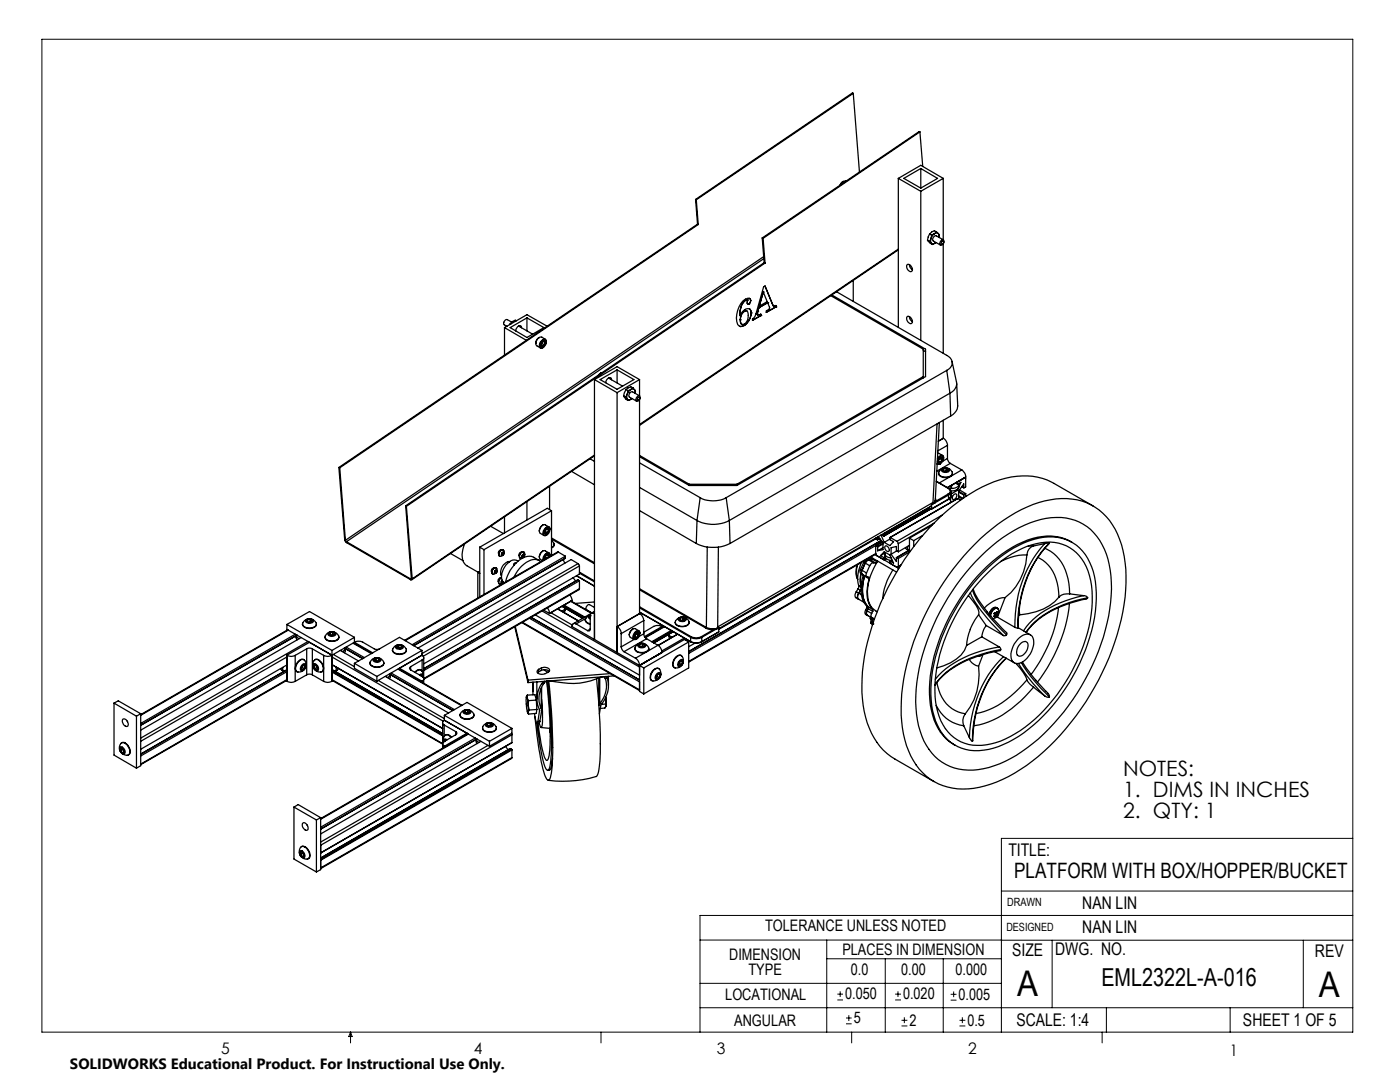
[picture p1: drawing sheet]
<svg xmlns="http://www.w3.org/2000/svg" width="279mm" height="216mm" viewBox="0 0 279 216" stroke-linecap="round" stroke-linejoin="round" font-family="sans-serif">
<g fill="none" stroke="#000" stroke-width=".2">
<path d="M8.4 7.8h261.6v198.2h-261.6zM199.8 177.8h70.2M270 167.3h-70.2v38.7M139.7 187.6h60.2M139.7 196.2h60.1M165 187.6v18.4M165 191.3h34.8M167.1 199.5h1.1M167.1 198.4h1.1M167.7 197.8v1.1M176.7 191.3v14.7M178.6 199.5h1.2"/>
<path d="M178.6 198.4h1.2M179.2 197.8v1.1M188.2 191.3v14.7M189.7 199.6h1.2M189.7 198.4h1.2M190.3 197.8v1.2M199.8 187.6h70.2M210 187.6v13.5M260.1 187.6v13.5M270 182.7h-130.3v23.3M70 206v2.1M70 206l.3 .8h-.7z"/>
<path d="M119.9 206v2.1M139.7 201.1h130.3M168.8 204.3h1.2M168.8 203.1h1.2M169.4 202.6v1.1M170 206v2.1M179.9 204.7h1.2M179.9 203.6h1.2M180.5 203v1.2M191.5 204.7h1.2M191.5 203.6h1.2M192.1 203v1.2"/>
<path d="M220 206v2.1M220.8 201.1v4.9M245.5 201.1v4.9"/>
</g>
<g fill="none" stroke="#000" stroke-width=".25">
<path d="M170.3 18.6l-31.3 21.3M170.3 18.6l1.2 15.7M170.3 18.6h-.2l-31.3 21.2M138.8 39.8l.2 .1M138.8 39.8l.4 4.9M139 39.9l.3 4.9M168.3 36.2l-.7 .7M168.8 36.2l-.7 .1-.4 .6M168.8 36.2h.1M179.3 35.6v29.7M179.3 35.6l4.5 2.6M179.3 35.6l4.5-2.6 4.4 2.6"/>
<path d="M183.6 26.3l-31.3 21.3M183.6 26.3l.5 6.9M183.6 26.3l-.2-.1-31.3 21.3M183.8 33.6v3.9M183.8 38.2v29.7M183.8 33.6l-3.4 2 3.4 1.9M183.8 33.6l3.3 2-3.3 1.9M188.2 35.6l-4.4 2.6M188.2 35.6v12.2M139.2 44.7l.1 .1M139.2 44.7l-71.6 48.6M139.3 44.8l-71.5 48.5"/>
<path d="M148.8 59.9l-.3 .3a3.3 3.3 0 0 0-.8 2.5M148.8 59.9h.1M149.1 59.9h-.3M149.1 59.9h.1M149.1 59.9l.1 .1a.38 .38 0 0 0-.1 .4 .38 .38 0 0 0 .3 .2M149.7 59.7l.1 .2M149.8 59.9l-.1 .5-.3 .2M149.8 59.9h.1M149.8 59.9l-.4 .7M149.8 59.9l-.3-.4a2.16 2.16 0 0 0-2 1.6 3.8 3.8 0 0 0-.1 3.9l.3 .2 .8-.3M152.1 47.5l.2 .1M152.1 47.5l.4 4.9"/>
<path d="M152.3 47.6l.4 4.9M152.3 58.3h.1M152.3 58.3l-.8 2.8M152.3 58.3l.8 1.9-1.6 .9M152.4 51.2l-83.5 56.6M152.4 51.6l-83.3 56.5M152.5 52.4l.2 .1M152.5 52.4l-71.5 48.5M152.7 52.5l-71.6 48.5M165.8 59l18.5 10.7v5.7M166 58.8l18.7 10.9v5.4l-37.6 21.8M166.9 58.2l22 12.7a1.57 1.57 0 0 1 1.1 1.5 1.57 1.57 0 0 1-1.1 1.5"/>
<path d="M170.3 56v4.1M179.3 49.8l-51.7 35.1M179.3 49.7l-51.7 35M181 52.8a.91 .91 0 0 1 .9 1.4 .91 .91 0 0 1-.9-1.4zM181.5 52.8l.2 .7 .4 .3M185.1 47.9l1 .9M185.1 47.9l.4 .3M185.5 46.7l-.4 1.2M185.5 48.2l.4 .3M185.5 46.7l.4 .2M185.8 47.6l-.1 .7 .2 .2M185.8 47.6l-.3 .6"/>
<path d="M185.9 48.5l.2 .3M185.9 46.9l-.1 .7M186.5 46.6l-.7 1M186.5 46.6l-.6 .3M186.7 48.5l-.4 .1-.4-.1M186.7 48.5l-.6 .3M186.8 48.4l-.1 .1M186.9 46.3l-.4-.3-.6 .3-.4 .4M186.9 46.3l-.4 .3M186.9 46.3l.4 .3M187.3 46.6l-.5-.1-.3 .1M187.3 46.6l.1 .7"/>
<path d="M187.3 46.6l.2 .3-.1 .4M187.8 48l.3-.2a.59 .59 0 0 1 .3 .7 .59 .59 0 0 1-.7 .4 .53 .53 0 0 1 .1-.9zM188 48.3l.2-.2a.34 .34 0 0 1 .1 .5 .34 .34 0 0 1-.4 .1zM188.2 48.6v21.9M188.3 47.9l-1.4-.8a.67 .67 0 0 0-.6 1l1.4 .8M100.7 65.4l4.4 2.5M100.7 65.4v5.4M101.8 65.4l3.4-2 3.3 2-3.3 1.9zM101.8 64.6l-.1 .2M101.8 64.6h.2M102.1 64.3l-.9-.5a.67 .67 0 0 0-.6 1l.6 .3M103 64l-.2-.1-1 .7"/>
<path d="M103.5 65.1l2.8 1.6M103.5 65.1l-.5 .5-.1 .4M103.5 65.1l.4-.1 .2 .4M103.5 65.1h.1M105.2 63.4v2.6M107.6 67.3l-.4 .4-.3 .8M108 68.9l.2 .2M108 68.8v.1M108.1 68.5v.1M108.1 68.5l.6 .4M108.2 68.3l-.1 .2M108.2 68a.44 .44 0 0 1 .6-.2 .44 .44 0 0 1 .2 .5l-.1 .5a.62 .62 0 0 1-.4 .6 .62 .62 0 0 1-.7-.2l.1-.7z"/>
<path d="M108.4 68.1l.4 .2M108.6 68.1a.74 .74 0 0 0-.6 .8M108.6 68.1l.2 .2M108.6 68.1l-.2 .1M108.7 68.9l-.5 .2M108.8 68.3l-.1 .6M108.8 67.7l-.7-.4a1.14 1.14 0 0 0-1 1.7l.7 .4M109 68.2a.49 .49 0 0 0-.3-.6 .49 .49 0 0 0-.6 .4 .8 .8 0 0 0-.5 .7 .8 .8 0 0 0 .5 .8l.3-.2M109.2 65.1l-4-2.3-4.5 2.6M118.6 75.7l4.6-2.5 4.4 2.5M118.6 75.7l4.6 2.7M118.6 75.7v51.9"/>
<path d="M119.8 75.7l3.4-1.9 3.3 1.9-3.3 2zM119.9 74.4l-.4 .4M120.2 74.4l-.6 .4M121.4 75.4l2.8 1.6M121.5 75.4l-.4 .3-.2 .7M121.5 75.4a.34 .34 0 0 1 .4 0 .34 .34 0 0 1 .1 .4M121.5 75.4v.1M123.2 73.8v2.6M123.2 78.4v51.8M124.5 79l.5 .7 .3 .2M124.5 79l.4 .2M124.9 79.2l.3 .4"/>
<path d="M125 77.7l-.5 1.3M125 77.7l.3 .3M125.2 78.6l-.3 .6M125.2 79.6a.49 .49 0 0 0 .7 .1M125.2 78.6l-.1 .6 .1 .4M125.2 79.6l.1 .3M125.3 78l-.1 .6M125.9 77.7l-.7 .9M125.9 77.7l-.6 .3M125.9 77.7l.4-.1 .3 .2M125.9 79.7l-.6 .2M125.9 79.7l.2-.2z"/>
<path d="M126.3 77.4a1.11 1.11 0 0 0-1.3 .3M126.3 77.4l.3 .4M126.3 77.4l-.4 .3M126.6 77.8l.2 .3-.1 .4zM127.1 79.2l.5-.2a.62 .62 0 0 1 0 .7 .62 .62 0 0 1-.6 .3l-.1-.4zM127.3 79.4l.2-.1a.3 .3 0 0 1 .1 .4 .3 .3 0 0 1-.4 .1zM127.6 75.7v3.3l-1.4-.8a.68 .68 0 0 0-.6 .3 .68 .68 0 0 0 0 .7l1.4 .8M127.6 75.7l-4.4 2.7M127.6 79.7v42.7M147.7 62.7v.3M147.7 62.7h.1M147.7 63h.1"/>
<path d="M147.7 63.8l.1 .5 .3 .4M147.7 63.8h.1M148.5 64.9l-.4 .2h-.5M148.5 64.9h.1M148.6 62.1a1.91 1.91 0 0 0-.9 1.7M148.6 62.1h.1M148.6 62.1h.5a1.74 1.74 0 0 1-1 2.6M149 62l-.4 .1M149.4 60.6h.1M149.4 60.6l-.1 .1M149.6 61.7l.3 .7M149.9 62.4a3.2 3.2 0 0 1-1.4 2.5"/>
<path d="M149.9 62.4v-.4a.95 .95 0 0 0-1.7 .2l-.5 .8M149.9 62.4h.1M151.1 62.7l.1 .2 .6-.2v.3M151.1 62.7l.1 .2M151.1 62.7h.1M151.2 62.2l-.1 .5M151.2 62.2h.1M151.4 61.4h.1M151.4 61.4l-.2 .8M151.5 61.1h.1M151.8 63h.1M153.2 60.4l.4 1.1-.1 .2-.6 .4v.2l1.9-1.1"/>
<path d="M153.2 60.4h.1M153.2 60.4l-1.8 1M154.3 61l.2 .1 .3-.1v.2M154.3 61l-1.6-3.9-.3 .1-1.5 5.4-.2 .5-.5 .5v.3l1.6-.9M154.3 61l.1 .1M154.3 61h.1M154.8 61.2h.1M181 63.2a.91 .91 0 0 1 .9 1.3 .91 .91 0 0 1-.9-1.3zM181.5 63.2l.2 .7 .4 .3M184.3 75.1l-37.2 21.5M184.3 69.9l.4 .3M188.9 73.9l-44 25.4"/>
<path d="M188.9 73.9l.7 4.6M189.6 78.5l-44 25.4M189.6 78.5l.1 4.5M190 72.1l.9 4.3a2.22 2.22 0 0 1-1.3 2.1M190.9 76.5l.2 4.5a2.41 2.41 0 0 1-1.4 2M67.6 93.3h.2M67.6 93.3l1.2 14.4M67.8 93.3l1.1 14.5M109.7 97v4.7M114.1 94.1l4.5 2.6M117.8 91.5l.8 .6M118.6 90.9l-36.4 24.8"/>
<path d="M118.6 90.8l-36.3 24.7M127.6 90.9l9.9 5.7M127.6 91.1l9.9 5.8M127.6 92.4l12.1 6.9M127.6 97.3l11.5 6.6M137.5 96.6v.3M137.5 96.9h9.6M137.5 96.6h9.6M139.7 99.3a5.6 5.6 0 0 0 5.2 0M139.7 99.3l-.6 4.6M144.9 99.3l.7 4.6M147.1 96.6v.3"/>
<path d="M186.7 99.9l-.3 .5M186.7 99.9l.1 .1M186.7 99.5l.1 .5M187 84.6l-.8 15.7M187.1 90.5l1 .4M187.3 92l.1 .2M187.3 92l.4 .3M187.3 94.4a1.25 1.25 0 0 0 1.8 .9l.3-.1a.79 .79 0 0 0 .7-.8M187.4 92.2l.3 .1M187.4 91.3a.49 .49 0 0 1 .9-.1 1.13 1.13 0 0 1-1 1.4l-.2-.6zM187.5 84.3l-.8 15.6M187.5 91.5h.1"/>
<path d="M187.5 91.5l-.1 .2M187.5 91.5l.6 .3M187.7 92.5l-.2 .1-.5-.1 .1 .1-.1 .1M187.7 91.3a.74 .74 0 0 0-.3 .9M187.7 91.3h.4M187.8 93.6a1.37 1.37 0 0 1 2.2 1 1.8 1.8 0 0 1-2.6 0 .86 .86 0 0 1 .4-1zM188.1 91.8l-.4 .5M188.1 91.3v.5M188.1 93.5l.8-.1 .6 .3a.86 .86 0 0 1-.8 .6 .86 .86 0 0 1-.8-.5zM188.2 83.9v3.6M188.2 87.5l-.9 .5M188.2 87.5h.1"/>
<path d="M188.3 87.5a1.83 1.83 0 0 1 .8 1.4M188.3 93.6v.4M188.3 87.5l-1 .6M188.3 91.4v-.1a.46 .46 0 0 0-.3-.5 .46 .46 0 0 0-.5 .3l-.4 .4M188.8 93.5l.5 .2-.2 .4h-.5l-.5-.2 .2-.3M188.8 93.5l-.5 .1M188.8 93.9l-.5 .1M188.8 93.9l.2 .2M188.8 93.5v.4M189.1 91.5l.2 .7 .4 .3M189.1 88.9v2.6M189.1 88.9l-1.9 1.1"/>
<path d="M189.1 91.5l-1 .5M189.2 98.6l.1 .2M189.2 97.4a.61 .61 0 0 1 .4 .6 .61 .61 0 0 1-.4 .6M189.2 98.6l-2.4 1.4M189.3 97.4a.74 .74 0 0 1 .5 .7 .74 .74 0 0 1-.5 .7M189.3 97.4h-.1M189.3 99.7l-3.4 1.9M189.3 97.4l-2.4-1.4 2.3 1.4M189.3 99.6v.1M189.3 98.8l-3.4 1.9M189.3 99.6l-3.4 1.9M189.3 98.8v.8"/>
<path d="M189.5 99.5l.3 .7M189.7 92.5l2.2 1.3M189.7 92.5l-2.7 1.5M189.7 99.3v.6M189.7 83l-44 25.4M189.8 99l-.5 .7M189.8 99l-.5 .6M189.8 98.1v.9M189.8 98.7h.1M189.8 98.7l.1 .1M189.8 96.9h.1M189.8 98.7v.1"/>
<path d="M189.9 96.9h.1M189.9 99.1l-.3 .2M189.9 96.9v.4l-.4 .3M189.9 98.8v.3M189.9 98.8l-.1 .2M189.9 99.1l-.2 .2M190.3 98.7l.4-.2a.63 .63 0 0 1 .2 .8 .63 .63 0 0 1-.7 .4l-.2-.3zM190.7 96.4l.4 .2M190.9 97.8l.2 .1M191 96.2l.1 .1M191.1 96.6l.7-.4-.5 1M191.1 96.3l1.6-.9v1.8l-.3 .1"/>
<path d="M191.1 97.9l-1.2 .6-.1-.2M191.1 96.3v.3M191.1 99.5l-13.5 7.7M191.1 99.5l-13.4 7.7M191.1 99.5l.6 .3M191.2 97.5l-.1 .4M191.3 96.5a.85 .85 0 0 1-1 .9l-.6 .1M191.3 98.9l.9 .5M191.3 98.2l1 .6M191.3 98l1.1 .7M191.3 96.7a1.22 1.22 0 0 1-1.6 1.3M191.5 97.8l1.2 .7"/>
<path d="M191.9 93.8a1.68 1.68 0 0 1 .8 1.4M191.9 97.1l.5 .2M191.9 93.8l-4.5 2.6M192 97.1l.3 .2M192.3 97.3h.1M192.3 97.3v-.7l-1 1.4v1.3l.8 .2M192.3 98.8v.5M192.4 98.7l-.1 .1M192.6 95.3l.1 .1M192.7 95.2h.1M192.7 98.5v.6M192.7 95.2l-3.6 2.1 .7-.4"/>
<path d="M192.7 98.5l-.3 .2M192.7 95.2l-3.6 2.1M68.8 107.7l.3 .6M68.8 107.7l.1 .1M68.9 107.8l.2 .3M69.1 108.1l12.8 7.4M69.1 108.1v.2M69.1 108.3l12.9 7.4M81 100.9l.1 .1M81 100.9l1.1 14.5M81.1 101l1.2 14.5M81.9 115.5l.1 .2"/>
<path d="M82.1 115.4l-.2 .1M82.1 115.4l.2 .1M82.3 115.5l-.1 .2h-.2M89.9 110.5l2.5 1.4M92.7 108.5a3.9 3.9 0 0 0 .2 4.2l2.8 1.7M95.4 114.2h.1M95.4 114.2l.3 .2M95.4 114.2v5.1M95.7 109.2l.9 .5M95.7 109.2v9.9M96.6 109.7v8.9M97.9 105l2.6 1.5"/>
<path d="M98.1 114v.1M98.4 113.6a.46 .46 0 0 1 .7-.2 .71 .71 0 0 1 0 .9 .71 .71 0 0 1-.9 .1zM98.5 113.4h.1M98.5 113.4a.48 .48 0 0 0-.4 .7M98.7 114.2l.1 .1M98.8 114.1l-.1 .1M98.8 114.1l.2 .1M98.8 113.8l.2-.1a.32 .32 0 0 1 .1 .5 .32 .32 0 0 1-.4 .1zM99 113.3a.77 .77 0 0 0-.7 .4 .77 .77 0 0 0 0 .8M99 114.2l-.2 .1M99 113.8l.1 .1M99 113.8l-.3 .4"/>
<path d="M99 113.8h-.1M99.1 113.9l-.1 .3M99.1 113.9l-.2-.1-.1 .3M99.6 116.5h.1M99.8 115.3l.1 .1a.44 .44 0 0 0-.4 .6h-.1M99.8 109.8h.1M99.9 109.9l.2-.1a.49 .49 0 0 1 .5 .2 .49 .49 0 0 1-.1 .6 .49 .49 0 0 1-.5 .4 .49 .49 0 0 1-.4-.4zM99.9 109.8a.44 .44 0 0 0-.4 .2 .44 .44 0 0 0 0 .5M99.9 114.7h.2M100.1 115.3a.78 .78 0 0 0-.3 1.2h.3l.4-.4-.3 .3-.2-.1 .2-.5-.1 .3M100.1 115.2a.87 .87 0 0 0-.5 1.3M100.1 116.1l.1 .2"/>
<path d="M100.1 110.4l.3-.2a.36 .36 0 0 1 .1 .4 .36 .36 0 0 1-.4 .2zM100.1 110.6l.1 .2M100.2 116.1h-.1M100.2 116.1l.2 .1M100.2 110.5l-.1 .1M100.2 110.5l.2 .1M100.3 115.9l-.1 .2M100.4 116.2l-.2 .1M100.4 116.1v.1M100.4 109.7a.77 .77 0 0 0-.7 .4 .77 .77 0 0 0 0 .9M100.4 110.2l.1 .2M100.4 110.2l-.2 .1-.1 .3"/>
<path d="M100.4 110.6l-.2 .2M100.4 110.2l-.1 .1M100.5 110.4l-.1 .2M100.5 110.4l-.2-.1-.1 .2M100.7 103.2v3.2M101.4 112l.2 .1M101.7 112a2.13 2.13 0 0 0-1.6 2.9M103 112.4h-.3l-.2 .2 .1 .2 .1-.1M103.4 112l-.2-.2a2.08 2.08 0 0 0-2.5 1.3 2.36 2.36 0 0 0-.1 3.1v.1M103.6 110.8v.1M104 110.2h.1M104 110.3l.2-.1a.53 .53 0 0 1 .6 .3 .53 .53 0 0 1-.3 .7 .48 .48 0 0 1-.8 .1 .48 .48 0 0 1 .1-.8z"/>
<path d="M104 110.2a.48 .48 0 0 0-.4 .7M104.2 111l.1 .2M104.3 110.7l.2-.1a.35 .35 0 0 1 .1 .4 .35 .35 0 0 1-.4 .2zM104.3 110.9l-.1 .1M104.3 110.9l.2 .2M104.5 110.1a.77 .77 0 0 0-.7 .4 .77 .77 0 0 0 0 .9M104.5 110.6l.1 .2M104.5 110.6l-.3 .4M104.5 111.1l-.2 .1M104.5 110.6l-.1 .1M104.6 110.8l-.1 .3M104.6 110.8l-.2-.1-.1 .2"/>
<path d="M105.2 100.1v3.7M107.6 111.9a3.6 3.6 0 0 0-1.9-.9 5.7 5.7 0 0 0-4.5 4l-.3 1.1M107.9 112.1a2.21 2.21 0 0 0-2.9 .1l-1.3 1.2-1.1 1.8M108.3 104.8l-.4 .4-.3 .8M108.3 110l-.4 .3-.3 .9M108.7 106.3l.2 .2M108.7 111.4v.2M108.7 111.4l.1 .2M108.8 106h.1M108.8 106l.5 .3M108.8 111.2h.1M108.8 111.2l.3 .2"/>
<path d="M108.9 105.8l-.1 .2M108.9 111l-.1 .2M108.9 105.4a.53 .53 0 0 1 .8-.1 1.08 1.08 0 0 1-1.1 1.5l-.1-.6zM109.1 105.6l.4 .2M109.1 110.8l.4 .2M109.3 105.5a.67 .67 0 0 0-.6 .8M109.3 106.3l-.4 .2M109.3 105.5l.2 .3M109.3 110.7a.67 .67 0 0 0-.6 .7M109.3 110.7l.2 .3M109.3 105.5l-.2 .1M109.3 110.7l-.2 .1"/>
<path d="M109.5 105.1l-.7-.4a1.11 1.11 0 0 0-1 1.7l.7 .5M109.5 105.8l-.2 .5M109.5 110.3l-.7-.4a1.11 1.11 0 0 0-1 1.7l.5 .3M109.5 111v.2M109.5 111l-.1 .3M109.7 105.7v-.3a.53 .53 0 0 0-.5-.3 .53 .53 0 0 0-.4 .3l-.4 .5a.52 .52 0 0 0 0 .7 .52 .52 0 0 0 .6 .2h.1M109.7 111v-.3a.52 .52 0 0 0-.5-.3 .52 .52 0 0 0-.4 .4l-.3 .5v.4M109.7 110.8v-.2a.53 .53 0 0 0-.5-.3 .53 .53 0 0 0-.4 .3l-.4 .5v.7M110.1 107.8a.76 .76 0 0 1 .4 .7 .76 .76 0 0 1-.4 .8M110.1 101.9l-.9-.5-13.5 7.8M110.1 101.9l-13.5 7.8M110.1 101.9v8.9"/>
<path d="M110.1 107.4l8.5 4.9M110.1 107.6l8.5 4.9M110.6 108.6l-.2 .5-.3 .2M111.4 110.2l-.1-.1-30.6 17.7M111.4 110.2l1.4 .8M111.4 110.2l-30.5 17.6M112.4 111.7l.3 .7M112.8 111.4h.1M112.8 111.4l-30.2 17.4M112.8 111v.4M112.8 111l-30.6 17.7M113.7 118.7l.5 1.1"/>
<path d="M113.9 120l4.1 2.4-3.6 2.1M114 119.9l4.1 2.4-1-.6a.68 .68 0 0 1 .6-1.1l.9 .6M114.2 119.8l-4.5 2.6M114.4 115.3l.5 .6M115 114.9l3.6 2.1M115.1 114.9l3.5 2M115.3 115.7h.1M115.3 115.7l-30.7 17.8M115.3 115.7l.3 .2M115.4 112.5l.2 .4M115.4 112.5l-1.4-.8-30.6 17.6M115.4 112.5l-31.2 17.9"/>
<path d="M115.6 117.5v.2l-31 17.8M115.6 112.9v1.6l-31 18M115.6 115.9v1.6M115.6 115.9l-31 17.9M115.6 114.2l3 1.7M115.6 114.4l3 1.7M115.6 112.9l-31.1 18.1M115.6 117.5l-31 17.9M127.6 101.9l11.4 6.5M127.6 117.5l13.4 7.7M127.6 117.7l13.3 7.6M139 108.4a7.6 7.6 0 0 0 6.7 0"/>
<path d="M139.1 103.9a7 7 0 0 0 6.5 0M139.1 103.9l-.1 4.5M141.1 109.1l-.1 16.1M143.4 109.1l-.2 16M145.6 103.9l.1 4.5M170.9 118.1l-.3 .5 .1 .5 .6 .5M170.9 118.1l.5 .3M171 112.7l-.1 1.8 .3 1.1M171.1 112.7l-.2 1.9 .3 1M171.2 117.5l.5 .3M171.2 117.5l-.3 .6M171.3 119.6l1.1 .6"/>
<path d="M171.4 118.4l-.3 .7 .2 .5M171.4 118.4l-.3 .5a.51 .51 0 0 0 .3 .7M171.4 116.9l-.2 .6M171.4 116.9l.4 .2M171.4 118.4l.5 .3M171.7 113.6l-.1 .5 .2 .4M171.7 113.6l.3 .2M171.7 117.8l-.3 .6M171.8 117.8l-.4 .6M171.8 117.8h.1M171.8 114.5l-.1 1.6 .1 1M171.8 114.5l.3 .1"/>
<path d="M171.8 117.6l-.1 .2M171.8 114.5l-.1 .9 .1 1.5M171.8 117.7v.1M171.9 112.2a7 7 0 0 0-.5 4.7M172 113.8a.51 .51 0 0 0 .2 .9M172 113.8l-.1 .6 .2 .2M172 113.8l.9 .5M172.1 114.6l.9 .5M172.3 114.8a6.7 6.7 0 0 0 .3 5.7l.4 .4M172.3 114.7v.1M172.3 114.8l.2 .2M172.4 112.2l.2 .2"/>
<path d="M172.4 112.2l-.7 1.4M172.5 115a6.8 6.8 0 0 0 .4 5.7l.3 .4M172.5 114.9v.1M172.5 115a7.1 7.1 0 0 0 .4 5.6l.4 .5M172.5 115l1 .5M172.6 114.9l-.1 .1M172.6 112.4l-.6 1.4M172.7 111.8l-.3 .4M172.7 112.4l-.7 1.4M172.7 112.4l.9 .5M172.9 114.3a.53 .53 0 0 0 0 .7 .53 .53 0 0 0 .5 .2l.1 .3M173 111.6h.1"/>
<path d="M173.1 111.6l.3 .1M173.1 111.6h.4M173.2 111.5l.1 .1M173.4 111.7l-.4 .2-.4 .5M173.4 111.8h-.3l-.4 .6M173.4 111.7l.4 .1M173.4 111.8h.4M173.4 111.8l.9 .5M173.5 115.5a6.7 6.7 0 0 0 .3 5.7l.4 .4M173.5 111.6l.3 .2M173.6 112.9l-.7 1.4M173.6 111.2l.2 .1"/>
<path d="M173.8 111.8l.9 .5M173.8 111.2l5.1 3M173.8 111.4l-.3 .2M173.8 111.4l.3 .1M173.9 111.2l-.1 .2M174.1 111.5l-.3 .3M174.1 111.6l-.3 .2M174.1 111.6l.9 .5M174.2 111.4l-.1 .1M174.3 112.3l-.4 .1-.3 .5M174.3 112.3h.4M174.6 110.7l4.7 2.6"/>
<path d="M174.8 110.5l.1 .3 1.6 .9M174.8 107.5l.4 .2M174.8 107.4v.1M174.8 108.9v1.6M174.8 108.9l.3 .1M174.8 108.9l1.2-.8-38.6 22.3M174.8 107.5l-31.4 18.1M174.8 110.5l-37.4 21.5M174.8 110.6l-37.4 21.5M175 112.1l-.3 .2M175.1 109l.1 .1M175.1 111.9l-.1 .2"/>
<path d="M175.2 112a10.7 10.7 0 0 0-1.9 7.9 3.2 3.2 0 0 0 1.7 2.2M175.2 107.1v.6M175.2 109.1v.8M175.3 107.1l.9 1.3M175.5 107.5l-.3 .2M175.6 107.5l-.4 .2M175.7 110.9l.8-.8 1.1 .6 .7 1.7-.7-.4v.4l1.4 .8h.1l.2-.2M175.7 110.9l.7 .4M175.8 107.8l-38.4 22.2 38.5-22.1M175.8 106.8l.7 1.4M176.2 108.4v1.3l-1 .2M176.2 108.4l-1.1 .6"/>
<path d="M176.2 109.3l-1 .6M176.2 108.5l-1 .6M176.3 106.5h.1M176.4 111.3l.1 .1M176.4 106.5l.1 .1M176.5 106.6l-.1 .4-.5-.3M176.5 111.4v.3M176.6 109l.1-.1a.72 .72 0 0 1 .6 1.1h-.3l-.3-.3zM176.6 110.5a1.2 1.2 0 0 0 1.5 1.3M176.6 110.3l-.9 .6M176.6 111.1l-.2 .2M176.7 111.2l-.2 .2"/>
<path d="M176.7 110.2a.9 .9 0 0 0 1.1 1.1M176.9 111.5l-.4 .2M177.6 107.6l-1.1 .6M177.7 107.2l-.1 .4 .7 .5-.7 .8-1.1-.7M177.7 107.2l1.3 .8M177.8 110.6l1.1 1.4 .1-.7M177.9 111.8l-.3 .2M178.2 113.7a12.8 12.8 0 0 0-2 5.8M178.9 111.3l2.6-1.6-2.5 1.6M179 109.9l-.1-.9-1.1 .3v1.3M179 109.9l.3 .2M179 111.3l.3 .1"/>
<path d="M179 109.9l-1.2 .7M179 108l.3 .5M179.3 108.5v1.6M179.3 111.4v1.6M179.3 113.3v.3M179.5 113.2l-.2 .1M179.7 112.9l-.5 .3M179.8 112.7l-.5 .3M180.7 109.3l.6 .6M181.2 109v.5l.2 .4M181.5 107.4v2.8M181.5 107.4l.9 .5"/>
<path d="M181.5 108.8l-2.2 1.3M181.5 110.1l-2.2 1.3M182.4 107.9v1.1M184.1 106.9l-1.7 1M185.3 101.3l.6 .2M185.3 101.3l-8.9 5.2M185.5 101.4l-9 5.2M185.8 101.6l-9.4 5.4M185.9 100.7l-.3 .4-42.2 24.3M185.9 100.7h.1M185.9 100.7v.8M186 104.8l-4.5 2.6"/>
<path d="M186.2 100.3l.2 .1M186.2 100.3l-43 24.8M186.4 100.4h.1M186.4 104.4l-7.1 4.1M186.4 100.4l-.5 .3M186.8 100l-.4 .4M188.1 102.8l-9.1 5.2M193.3 118.9l.2 .2a7.4 7.4 0 0 1 1.9 3l-.1 .6M193.6 118.3a27.5 27.5 0 0 0 6.7 8.5M194.1 117.7a17.5 17.5 0 0 0 4.3 6.4l2.5 2.6M194.2 117.5a13.4 13.4 0 0 0 2.9 4.6M194.6 108.6a31.5 31.5 0 0 1 13.9-8.7 12 12 0 0 1 12.3 3.2 17.7 17.7 0 0 1 3.9 11.8 45.2 45.2 0 0 1-6.3 22.3 45.2 45.2 0 0 1-17.1 17.7 17.5 17.5 0 0 1-12.1 2.2 11.9 11.9 0 0 1-8.3-8.3 30.9 30.9 0 0 1 .5-17.7 53.1 53.1 0 0 1 13.2-22.5z"/>
<path d="M194.7 112a28 28 0 0 1 13.1-8.4 10.4 10.4 0 0 1 11.1 3.4 18.3 18.3 0 0 1 2.8 13.2 44.6 44.6 0 0 1-16.7 29 19.5 19.5 0 0 1-11.7 4.5 10.1 10.1 0 0 1-9.7-7.9 27.8 27.8 0 0 1 1-16.7 47 47 0 0 1 10.1-17.1zM196.2 115.3a21 21 0 0 1 11.6-7 8.2 8.2 0 0 1 9.6 6.5 24.4 24.4 0 0 1-1.7 15.3 34.3 34.3 0 0 1-13.1 16.3 13 13 0 0 1-9.3 2.2 8.8 8.8 0 0 1-6.4-7.5 27.4 27.4 0 0 1 3.1-16.8 38.4 38.4 0 0 1 6.2-9zM196.3 114.1a21.4 21.4 0 0 1 11.9-6.9 8.6 8.6 0 0 1 9.7 5.9 23.4 23.4 0 0 1-.8 15.3 36.1 36.1 0 0 1-14.8 19.1 12.7 12.7 0 0 1-10.4 1.8 8.9 8.9 0 0 1-5.5-6.5 24.7 24.7 0 0 1 1.1-14.3 38.7 38.7 0 0 1 8.8-14.4zM200.6 119.2a6.3 6.3 0 0 0-4.1 2.1M200.6 119.2l-1.5 4M204.9 110.7a11.5 11.5 0 0 1-4.3 8.5M204.9 110.7a10.2 10.2 0 0 0-5.2 1.4M205.2 108.9h1.1M206.3 108.9a1.88 1.88 0 0 0-1.4 1.8M207.2 111.2a7.4 7.4 0 0 1 4 6l.1 2M208.5 108.5a24.2 24.2 0 0 0-6 16.7M208.5 108.5l-2.2 .4"/>
<path d="M208.5 109.4a8.1 8.1 0 0 1 4.6 6.1l.4 3M209.4 108.4l-.9 .1M209.4 108.4a23.1 23.1 0 0 0-6.2 16.9M209.4 108.4h.1M209.4 108.4a23.8 23.8 0 0 0-6.2 17v-.1M211.3 119.2a9.8 9.8 0 0 1-6.1 3.2l-1.7 .3M213.5 118.5a2.31 2.31 0 0 0-2.2 .7M213.5 118.5l2.8 .4M214 108.2a10.2 10.2 0 0 0-10 0 30.8 30.8 0 0 0-13.1 12.4 33.9 33.9 0 0 0-5.4 17.8 12.1 12.1 0 0 0 3.9 9.6l1.2 .7M216.3 118.9l.5 .1 .3 .3M216.3 118.9a20 20 0 0 0-11.4 6.1l-.6 .9M217.1 119.3l-.1 .1a22 22 0 0 0-11.1 5.4l-1.1 1.4"/>
<path d="M217.1 119.3a19.6 19.6 0 0 0-11.9 6.2l-.4 .7M218.2 101l-7.9-4.6a13.8 13.8 0 0 0-11.9-.3 38.8 38.8 0 0 0-16.9 14.2 50.7 50.7 0 0 0-9.4 23.7 22.6 22.6 0 0 0 2.3 13.2 11.1 11.1 0 0 0 4.2 4.2l7.8 4.6M56.4 133.2v.5l.3 .3-.7-.6M57.3 130.7a1.75 1.75 0 0 0 1.6 .1M57.3 133.6l-29.2 16.9M57.3 135.7l-29.2 16.9M57.3 132.7l-29.2 16.8M57.3 134l-29.2 16.8M57.3 124.6l4.5-2.6 8.9 5.2M57.3 124.6l9 5.2M57.3 124.6v1l9 5.1M57.3 130.7v5.3"/>
<path d="M57.3 135.9v.1M57.3 131.1l-29.2 16.8M57.3 135.6l-29.2 16.9M57.3 136a1.66 1.66 0 0 0 1.6 0M57.4 125.7l-29.3 16.9M57.5 125.7l-29.4 17M58.9 130.8v5.2M58.9 126.5l-30.8 17.9M59.1 126.9l.2 .8M59.1 126.9l.2 .3 .4 .2M59.3 126.8l-31.2 17.9M59.7 131.9a.76 .76 0 0 1 .9-.3 .76 .76 0 0 1 .5 .9 1.4 1.4 0 0 1-2 1.4l-.1-.8z"/>
<path d="M60.1 127.2l-32 18.5M60.2 132.8a.47 .47 0 0 1 .8-.2 .96 .96 0 0 1-.9 1.2l-.2-.3zM60.3 133.2l-.2 .1M60.3 133.2l.4 .2M60.4 124.5a1.56 1.56 0 0 0 1.3 .9 1.56 1.56 0 0 0 1.4-.8v-.1M60.5 132.8l-.2 .4M60.5 132.7l.4 .2M60.6 124a1.4 1.4 0 0 1 1.5-.5 1.4 1.4 0 0 1 1 1.2 1.73 1.73 0 0 1-2.7-.2zM60.7 131.7l-.1-.1a1.67 1.67 0 0 0-1.7 1.7l.2 .5 .2 .3M60.9 132.9l-.2-.3-.4 .3-.2 .5 .2 .3 .4-.3M60.9 132.9l-.2 .5M61 123.7a.94 .94 0 0 1 1.5 .3 .9 .9 0 0 1-1.5-.1z"/>
<path d="M61.2 129.5l.4-.2 .7 .2M61.2 134.7l.4-.2 .7 .2M61.2 129.5l-2.3 1.3M61.2 129.5v5.2M61.2 134.7l-2.3 1.3M61.3 123.7v.4M61.5 128l-33.4 19.3M61.8 128.2l-4.5 2.5M61.9 123.6l.4 .2-.1 .3-.6 .1-.4-.2 .1-.3M61.9 123.6l-.6 .1M61.9 124l-.5 .1M61.9 124l.2 .2"/>
<path d="M61.9 123.6v.4M62.3 129.5l2.3 1.3M62.3 134.7l2.3 1.3M62.3 129.5v5.2M62.6 132.5a.83 .83 0 0 1 .8 .4 .83 .83 0 0 1-.1 1 1.01 1.01 0 0 1-.7-1.4zM62.6 132.9l.2-.3 .4 .3 .2 .5-.2 .3-.4-.3M62.6 132.9l.2 .5M62.7 131.8a.83 .83 0 0 1 1.3 .4l.4 .6a.83 .83 0 0 1 0 1.1 .83 .83 0 0 1-1.1 .1 1.49 1.49 0 0 1-.6-2.2zM62.8 131.7l.1-.1a1.67 1.67 0 0 1 1.7 1.7l-.4 .8M63 132.7l-.4 .2M63 132.8l.2 .4M63.2 133.2l.2 .1"/>
<path d="M63.2 133.2l-.4 .2M64.6 130.8a1.66 1.66 0 0 0 1.6 0M64.6 136a1.66 1.66 0 0 0 1.6 0M64.6 130.8v5.2M64.9 127.1v.1a1.59 1.59 0 0 0 2.3 .6l.4-.4v-.3M65.4 126.3a1.37 1.37 0 0 1 2.2 1 1.67 1.67 0 0 1-2.7-.2zM65.5 126.3a.92 .92 0 0 1 1.5 .2 .92 .92 0 0 1-1.6 0zM65.8 126.3v.4M66.2 130.8v5.2M66.3 132.6l22 12.8M66.3 133.6l22 12.8M66.3 135.7l22 12.8"/>
<path d="M66.3 129.8l-.1 6.2M66.3 130.7l-.1 .1M66.3 131.1l22.1 12.8M66.3 134.1l22 12.7M66.3 133.9l22 12.8M66.3 135.6l22 12.8M66.4 126.2l.4 .2-.2 .4h-.5l-.4-.2 .1-.3M66.4 126.2l-.6 .1M66.4 126.6l-.5 .1M66.4 126.6l.2 .2M66.4 126.2v.4M66.5 130.6l4.2 2.4"/>
<path d="M67.1 133.1v.6l-.2 .3 .6-.7M67.9 129.8l3.7 2.1M68.3 130l.6-.6v.7l-.2 .1M68.7 129.3l3.7 2.1M68.8 129.3l3.6 2.1M69.1 129.1l3.6 2.1M70.4 128.3l3.7 2.1M70.6 128.3l3.6 2.1M70.7 128.2a1.75 1.75 0 0 1 1.7-.1l2.5 1.5 .9-.1M70.7 127.2l-4.4 2.6M70.7 127.2v1.1M70.7 132.4v.9l4.5 2.6"/>
<path d="M70.7 128.2l-4.4 2.5M70.7 132.4l4.5 2.6M70.7 128.2l3.7 2.1M73.8 132.3a1.42 1.42 0 0 0 2.1 .8 .78 .78 0 0 0 .7-.8M74.2 131.7a1.35 1.35 0 0 1 1.4-.4 1.35 1.35 0 0 1 1 1.2 1.67 1.67 0 0 1-2.8-.2zM74.6 131.4a.83 .83 0 0 1 1.4 .4 .97 .97 0 0 1-1.6-.1zM75.1 131.4l-.4 .2 .1 .3 .6 .1 .4-.2-.2-.4M75.1 131.4h.5M75.1 131.8l-.2 .1M75.1 131.8l.5 .1M75.1 131.4v.4M75.2 135v.9"/>
<path d="M75.5 135.8l13.2 7.6M75.6 131.4v.5M76.9 135l12.6 7.3M77.7 134.5l12.6 7.3M77.8 134.5l12.6 7.3M77.9 134.6l-.6 .6M77.9 134.6v.4l-.2 .4M78.1 134.3l12.6 7.3M78.3 129.7a1.57 1.57 0 0 0 2.8 .1v-.1M78.6 129.2a1.38 1.38 0 0 1 1.5-.5 1.38 1.38 0 0 1 1 1.2 1.73 1.73 0 0 1-2.8-.2zM79.1 128.8l.7-.1a.52 .52 0 0 1 .7 .5 1.03 1.03 0 0 1-1.6 0zM79.4 133.5l12.7 7.3"/>
<path d="M79.6 133.5l12.6 7.2M79.6 128.8l.5 .1M79.6 128.8l-.4 .2 .1 .3 .6 .1 .4-.2-.2-.3M79.6 129.2l-.2 .1M79.6 129.2l.4 .1M79.6 128.8v.4M79.6 133.4l.1 .1M79.7 133.3l4.5 2.6M79.7 133.3v.2M80.1 128.9v.4M82 133a.34 .34 0 0 0-.3 .3 .34 .34 0 0 0 .3 .4M82 133.7l2.2 1.3"/>
<path d="M82 133v.7M82.9 134.2a.8 .8 0 0 1 .9-.5 .8 .8 0 0 1 .6 .8v.6l-.1-.6h-.3l-.3 .2M83.9 134.8l.2-.1 .1 .3M83.9 134.8l.3 .2M84 133.7a.96 .96 0 0 0-1.2 .5M84.2 130.7a.5 .5 0 0 1 .4 .5 .5 .5 0 0 1-.4 .5M84.2 129.8l-4.5-2.6-9 5.2M84.2 129.8l-9 5.2M84.2 129.8v.9M84.2 135.9v.2M84.2 130.7l-9 5.2M84.2 135.9h.1"/>
<path d="M84.2 130.7l-4.5 2.6M84.2 135a.52 .52 0 0 1 .4 .4 .52 .52 0 0 1-.4 .5M84.2 131.7v2.2M84.2 135h.1M84.2 131.7l-2.2 1.3M84.6 131.2v5.1M102.7 125.1l2.7 11.1M102.8 125l2.6 10.7M104.2 124.2l23.4 13.6M104.3 124.2l23.3 13.5M105.1 139h.1M105.2 139.3l-.1-.3v2.3l.2 .9 .1-.1"/>
<path d="M105.2 139.3l.2 1.5M105.2 139.3l.3 .5M105.2 138.7v.6M105.2 138.7l1.6-.1 .2 1.1M105.2 138.7l-.1 .3M105.4 135.7v.5M105.5 139.8l-.1 1M105.7 123.4l21.9 12.7M106 123.2l21.6 12.5M106.3 136.1l.1 1.9M106.4 136.1v2.5M106.8 122.7l20.8 12"/>
<path d="M107 139.7l.1 1.9M107 139.7l-1.5 .1M107.1 136.1v3.4M107.5 134.1l-.2 .1M107.5 133.6v.5M108 137.3v4.1M108.1 133.3a1.06 1.06 0 0 1 1.6 .5 1.62 1.62 0 0 1-2.5 .3l.3-.5M108.1 133.8l.8-.2 .7 .3M108.1 133.3v.5M108.1 133.3l-.6 .3M108.1 133.8l-.6 .3M108.1 139.6l.2 3a4.8 4.8 0 0 1-.3 2.6l-.4-.9"/>
<path d="M108.1 136.4a5.7 5.7 0 0 0-.4 5.5M108.1 137.2v4.5M108.2 121.9l19.4 11.2M108.5 121.7l1.2 .7M108.5 136.4a4.9 4.9 0 0 0-.5 5M108.5 136.4h-.4M108.5 133.6l.8 .6M108.7 135.9l-.6 .5M109.1 135.9a72.3 72.3 0 0 1 .5 14.8l-.3 .9-.3 .1a13.9 13.9 0 0 1-1.3-5.1l-.3-2.3M109.1 135.9l-.6 .5M109.2 121.3l.3 .5 .2 .6M109.3 135.9a77.9 77.9 0 0 1 .5 16.8l-.2 .7-.3 .3a4.7 4.7 0 0 1-1.1-2.9l-.5-2.3-.5-4.2h.4l.1-.4"/>
<path d="M109.5 135.9a94 94 0 0 1 .5 18.4l-.3 1.1-.2 .3-.2-.1a12.7 12.7 0 0 1-1.6-5.2l-.9-7.4M109.7 122.4h.1M110 122.3l4.2 2.4M111.3 121.5l4.1 2.4M112.1 122l.7-.6v.4l-.2 .4M112.1 121l4.2 2.4M112.4 120.8l4.2 2.4M112.6 120.8l4.1 2.3M115 124.5a.52 .52 0 0 0-.6 0 .52 .52 0 0 0-.2 .5l4.4 2.6M115 124.5l2.3 1.3M116.8 123.7l.2 .5 .8 .4M116.9 123.4l-1.9 1.1"/>
<path d="M117.8 123.5l-.4-.3a.41 .41 0 0 1 .4-.5l-.3 .1a.83 .83 0 0 0-.6 1 .83 .83 0 0 0 .9 .7M117.8 122.9h.1M117.8 125.5a.32 .32 0 0 1-.2 .4 .32 .32 0 0 1-.3-.1M117.8 122.9l-.1 .3 .1 .1M117.8 122.9v2.6M117.8 125.5l-.5 .3M118.6 122.4a.49 .49 0 0 0-.6-.1 .49 .49 0 0 0-.2 .6M118.6 122.4h.1M118.6 127.6l4.6 2.6M118.6 122l-.6 .3M118.6 120.1l-3.8 .3M119.1 135.5a89.6 89.6 0 0 1 .4 18.1l-.4 1.2a20.7 20.7 0 0 1-9.7 .9"/>
<path d="M119.5 135.3v4.9M119.7 135.2v5.2M120.3 135a15.4 15.4 0 0 1-10.2 .9h-.5M120.4 135l.4 .4M120.8 135.4a5.3 5.3 0 0 1-1.1 5M120.9 139.2v.3M120.9 135l.3 .4M120.9 139.1v.4M120.9 139.5v1.4M120.9 139.5v1M121.2 135.4a6 6 0 0 1-1.3 5.4l-.3 1.7M121.2 135.4h-.4"/>
<path d="M121.4 134.9v1.9M121.8 134.4l-16.4 1.3M122.6 134.9l-17.2 1.3M123.2 130.2l4.4 2.6M123.2 125a1.68 1.68 0 0 1 .8 1.4M124 129.1l.1 .5 .4 .4M124 126.4v2.7M124.5 130l2.3 1.3M126.3 125.5a1.38 1.38 0 0 0-.7 1.2M126.7 126.9v.3M126.7 129.4a1.6 1.6 0 0 0 2.6 .5l.2-.5M126.7 127l.4 .2"/>
<path d="M126.7 127.2h.4M126.8 131.3a1.83 1.83 0 0 1 .8 1.5M126.9 126.4v.1M126.9 126.5l-.1 .2M126.9 126.5l.5 .3M126.9 128.9a1.4 1.4 0 0 1 1.5-.5 1.4 1.4 0 0 1 1 1.2 1.71 1.71 0 0 1-2.7-.2zM127 126.1l.4-.2a.82 .82 0 0 1-.1 1.5 .46 .46 0 0 1-.8-.1l.1-.8zM127.1 126.3a.81 .81 0 0 0-.4 .9M127.1 126.3h.3M127.4 128.6a.97 .97 0 0 1 1.5 .2 .92 .92 0 0 1-1.6 0zM127.4 126.8l-.3 .4M127.4 126.3v.5"/>
<path d="M127.5 125.9l-.7-.5a1.17 1.17 0 0 0-1 1.8l.7 .4-2.5 1.5M127.6 122.2l10.3 5.9M127.6 132.8v5.2l.9 .5M127.6 132.8l.9 .5M127.6 122.4l-4.4 2.6M127.6 122.4h.1M127.6 121.1l10.3 5.9M127.6 121.3l10.2 5.9M127.6 122.1l10.2 5.9M127.7 122.4a1.85 1.85 0 0 1 .8 1.4M127.7 128.6v.4M127.7 122.4l-4.5 2.6"/>
<path d="M127.7 126.4a.5 .5 0 0 0-.3-.6 .5 .5 0 0 0-.6 .3l-.5 .8a.48 .48 0 0 0 .1 .6 .48 .48 0 0 0 .7 0M128.2 128.5l.4 .2-.1 .3-.6 .1-.4-.2 .2-.3M128.2 128.5l-.5 .1M128.2 128.9l-.5 .1M128.2 128.9l.2 .1M128.2 128.5v.4M128.5 126.5a1.11 1.11 0 0 0 .5 1M128.5 123.8v2.7M128.5 133.3v5.2M128.5 123.8l-4.5 2.6M128.5 126.5l-1 .5M129 127.5l2.3 1.3a1.83 1.83 0 0 1 .8 1.4"/>
<path d="M129 127.5l-4.5 2.5M129.2 131.9l-1.3 .7M130.5 128.3l3.9-2.3-3.9 2.3M130.5 133.7l.3-.2a.73 .73 0 0 1 .8 0 .73 .73 0 0 1 .3 .8 1.37 1.37 0 0 1-2 1.4l-.1-.5 .1-.7zM131 134.5l.6-.3a.85 .85 0 0 1 .2 .9 .85 .85 0 0 1-.8 .5 .67 .67 0 0 1 0-1.1zM131.1 135l-.2 .1M131.1 135l.4 .2M131.3 134.5l-.2 .5M131.4 128.8l3.8-2.3-8.4 4.8M131.4 134.5l.3 .2M131.5 133.4a1.55 1.55 0 0 0-1.7 2l.3 .4M131.7 134.7l-.2-.3-.4 .2-.2 .5 .2 .3 .4-.2"/>
<path d="M131.7 134.7l-.2 .5M131.8 130.4l-1.3 .7M132.1 125a1.72 1.72 0 0 0-1.6 0l-2 1.2M132.1 130.2l-4.5 2.6M132.1 125v.2M132.1 130.2h.1M132.1 125l-3.5 2M132.5 125l-3.8 2.2M132.6 125.1l-3.8 2.1M133.5 126.5l.2 .4 .4 .3M133.5 126.6v.6l.2 .2M133.9 125.8l-3.8 2.3"/>
<path d="M134.1 125.9l-3.9 2.2M134.8 124.2a1.26 1.26 0 0 0 1.7 .8h.3a.87 .87 0 0 0 .7-.8M135 123.6a1.37 1.37 0 0 1 1.5-.5 1.37 1.37 0 0 1 1 1.3 1.67 1.67 0 0 1-2.7-.2zM135 131.1a.74 .74 0 0 1 1-.3 .74 .74 0 0 1 .4 .9 1.46 1.46 0 0 1-1.8 1.5 1.56 1.56 0 0 1 .4-2.1zM135.4 123.4a.94 .94 0 0 1 1.5 .2 .92 .92 0 0 1-1.5-.1zM135.6 132.4l-.2 .1M135.6 132.4l.4 .2M135.7 131.7l.4-.1a.83 .83 0 0 1 .1 .9 .83 .83 0 0 1-.8 .5l-.1-.6zM135.7 123.3v.5M135.8 131.9l-.2 .5M135.9 131.9l.3 .2M136 130.8a1.52 1.52 0 0 0-1.8 1.7l.4 .7"/>
<path d="M136.2 132.1l-.2-.3-.4 .2-.2 .6 .2 .3 .4-.3M136.2 132.1l-.2 .5M136.3 123.3l.4 .2-.1 .3-.6 .1-.4-.3 .1-.3M136.3 123.3h-.6M136.3 123.7l-.5 .1M136.3 123.7l.2 .1M136.3 123.3v.4M136.6 127.3l-4.5 2.6M137.1 127.6l-.2 .2M137.4 128.1v5.2l-8.9 5.2M137.4 128.1l-8.9 5.2M137.4 128.1l-.8-.5-9 5.2"/>
<path d="M137.8 127.2a2.33 2.33 0 0 0 2.3 0M137.8 128a2.62 2.62 0 0 0 2.3 0M137.8 128l.1 .1M137.8 127.2v.8M137.9 128.1a2.26 2.26 0 0 0 2.2 0M137.9 127l-.1 .2M137.9 127a2.32 2.32 0 0 0 2.1 0M138.7 128.3l-1.3 .7M140 127l.1 .2M140.1 128v.1M140.1 127.2v.8M140.9 125.3l.8 .3h.7"/>
<path d="M141 125.2l.8 .2h.6M141 125.2l-.1 .1M142.4 125.4l.5 .1M142.4 125.4v.2M142.4 125.6l-2.4 1.4M142.9 125.5l-.5 .1M142.9 125.5h.1M143.2 125.1l-.3 .4M143.4 125.2l-.5 .3M143.4 126.1l-3.3 2M143.4 125.2l-3.3 2M143.4 125.2v.9"/>
<path d="M143.4 126.1l-3.3 1.9M172.8 121.7a.62 .62 0 0 0 .3 1.1M172.8 121.7l.2 .2M173 120.9v.4M173 120.9l.2 .2M173 121.3l.2 .2M173 121.3l-.2 .4M173 121.9a.61 .61 0 0 0 .3 1M173 121.9l-.1 .7 .2 .2M173 121.9l1 .5M173.1 122.8l.9 .5M173.2 121.1v.4"/>
<path d="M173.2 121.5l-.2 .4M173.3 121.1v.4M173.3 121.5l-.3 .4M173.3 121.1l.9 .5M173.3 121.5l.9 .5M173.7 123.1v.3l.1 .1M173.8 124.2v.2M173.8 124.2l.3 .2M173.8 123.2v1M173.8 124.4l.3 .1M173.8 124.4l.3 .3M174 122.4a.6 .6 0 0 0 0 .9l.5 .2"/>
<path d="M174.1 124.4v.1M174.1 123.3v1.1M174.1 124.4l.1 .1M174.1 124.5h.1M174.1 124.4h.1M174.2 121.6v.4M174.2 124.5h.1M174.2 122l-.2 .4M174.2 123.4l.3 .1M187 136.2a7.1 7.1 0 0 0 4.9 6.1l.8 .1M192.9 128.8a7.8 7.8 0 0 1-5.9 4.5M193.5 131.6a2.5 2.5 0 0 0 1.8 1.3"/>
<path d="M193.6 125.7l-.5 1.6-.2 1.5M195.3 122.6l-.7 1-1 2M195.3 132.9a12.4 12.4 0 0 1-2.6 9.5M195.3 122.7l1.5 2.1M195.7 130.8l-.5 .2M195.8 130.7l-.7 .3M195.9 127.1l-3 1.7M195.9 127.1l3.5 2M196.2 130.6l-.9 2.3M196.8 124.8a4.6 4.6 0 0 0-.9 2.3M196.8 124.8l3.5 2M197 122.1l3.6 3.9"/>
<path d="M197.7 122.9a1.48 1.48 0 0 1 1.2-1.5 .89 .89 0 0 1 .2 1.3l-.3 .5-.6 .2M198.3 123.4l-.1 .1M198.4 122.4l.2 .2M198.4 122.4l.4 .4M198.4 122.9l.1 .1M198.4 122.4l.5 .4M198.5 122.3h.2M198.5 130l3.9 2.3M198.5 122.8h.1M198.5 122.8l-.1 .1 .1 .1M198.5 122.8h.2M198.6 122.6h.1"/>
<path d="M198.6 122.6l.3 .2M198.6 122.7l-.1 .1M198.6 122.6v.1M198.6 122.7l.2 .1M198.7 122.3h.1M198.7 122.3l-.2-.1-.1 .2M198.7 122.8l-.2 .2M198.7 122.8h.1M198.7 122.3l.3 .1M198.8 122.8h-.1M198.8 122.8h.1M198.8 122.3h.1"/>
<path d="M198.9 122.2h.1M198.9 122.2l-.1 .1M198.9 122.8h.1M198.9 122.3h.1M198.9 121.3a1.3 1.3 0 0 0-1.5 1.3M198.9 122.1h.2M199 122.4h.1M199 122.6h.1M199 122.4v.1M199 122.5v.1M199 122.5l-.5-.2 .5 .3M199 122.3v.1"/>
<path d="M199 122.3h.1M199 121.3l.2 .2M199 122.6l-.1 .2M199 121.3a1.37 1.37 0 0 0-1.4 1.5M199 121.3a1.25 1.25 0 0 0-1.5 1.3M199.1 122.1l-.1 .2M199.1 122.1l-.1-.1-.1 .2M199.1 123.2l-.5 .1M199.1 123.2l3.4 2M199.4 129.1l.3 .5M199.4 129.1a21.6 21.6 0 0 0-12.1 5.7l-.6 .7M199.7 129.6v.1a26.4 26.4 0 0 0-10.9 4.6l-1.3 1.2-.9 1.2"/>
<path d="M199.7 129.6a22.3 22.3 0 0 0-11.6 5.2l-1.5 1.9M200.3 131a23.4 23.4 0 0 0-6.8 16.2M200.7 126l.3 .4-.1 .3M200.8 131.3a22.8 22.8 0 0 0-6.7 16.6M200.8 131.3a24.1 24.1 0 0 0-6.7 16.6M200.9 126.7l-.6 .1M202.5 125.2l.7 .1M202.7 132.4h.1a8.7 8.7 0 0 1 2.1 3.3M203.1 127.6a2.13 2.13 0 0 1 2.7-.8 2.88 2.88 0 0 1 .1 3.2 3.7 3.7 0 0 1-3.1 2.4 1.75 1.75 0 0 1-.9-2.5l.5-1.4zM203.2 125.3l2.4 1.4M203.3 132.4a31.8 31.8 0 0 0 5.2 6.5M203.4 121.9l.1 .8"/>
<path d="M203.5 122.7l-.2 .1M203.6 128.5l.2-.2a.77 .77 0 0 1 1.1-.2 .77 .77 0 0 1 .2 1 2.12 2.12 0 0 1-1.7 1.9 1.35 1.35 0 0 1-.1-2.2zM203.8 132.2a31.9 31.9 0 0 0 5.6 6.9M204 132.1l.8 1.2 1.9 2.4M204.9 135.7l.6 .7 .8 .7M204.9 135.7a17.7 17.7 0 0 1-10.1 6.7M206.3 137.1l2.2 1.8M206.3 137.1a21.6 21.6 0 0 1-10.9 7.5l-1.1 .2M206.7 135.7l2 2.2M208.5 138.9l.6 .2h.3M208.7 137.9l.6 .6 .1 .6M211.2 121.2a27.2 27.2 0 0 1-5.4 13.4"/>
<path d="M213.4 120.4a31.1 31.1 0 0 1-6.4 15.7M22.8 140.3l4.4 2.6M22.8 140.3v10.4l4.4 2.6M22.8 140.3l.8-.5 4.5 2.6M23.9 149.1a.83 .83 0 0 1 .9 .4 .83 .83 0 0 1 0 .9 .98 .98 0 0 1-.9-1.3zM24.1 149.8v-.5h.3l.4 .4v.5h-.4M24.1 149.8l.3 .4M24.1 148.4a.97 .97 0 0 1 1.5 .6l.3 .7a.76 .76 0 0 1-.2 .9 .76 .76 0 0 1-1 0 1.44 1.44 0 0 1-.6-2.2zM24.2 148.2a1.3 1.3 0 0 1 1.7 1.1l.1 .3a.82 .82 0 0 1-.4 1M24.4 149.3v.2M24.4 149.5l.4 .4M24.4 149.5l-.3 .3"/>
<path d="M24.6 143.5a.95 .95 0 0 1 .8 .5 .95 .95 0 0 1 0 1 1.01 1.01 0 0 1-.8-1.5zM24.8 150l-.4 .2M25.4 143.9l.1 .1M27.2 142.9v10.4M28.1 142.4v10.4l-.9 .5M28.1 142.4l-.9 .5M88.3 144.2v5.1M88.7 148h.1M88.7 148a.49 .49 0 0 0-.4 .4 .49 .49 0 0 0 .4 .5M88.7 148.9h.1M88.7 144.7l2.2 1.3M88.7 144.7v2.2"/>
<path d="M88.7 148.9v.2M88.7 143.7a.5 .5 0 0 0-.4 .5 .5 .5 0 0 0 .4 .5M88.7 142.7l9 5.2M88.7 142.7l4.5-2.5 9 5.1M88.7 142.7v1M88.7 143.7l9 5.2M88.7 143.7l4.5 2.6M88.9 147.6l.1 .1-.3 .3zM88.9 146.7l.1-.1a.98 .98 0 0 1 1.1 .5M90.1 147.1l-.3-.2a.74 .74 0 0 0-.9-.2 .74 .74 0 0 0-.4 .8v.6a.43 .43 0 0 1 .5-.6l.2 .1M90.9 146a.33 .33 0 0 1 .3 .3 .33 .33 0 0 1-.3 .3M90.9 146.6l-2.2 1.4"/>
<path d="M90.9 146v.6M91.8 142.7a1.6 1.6 0 0 0 2.6 .5l.2-.5M92 142.1a1.4 1.4 0 0 1 1.5-.5 1.4 1.4 0 0 1 1 1.3 1.71 1.71 0 0 1-2.7-.2zM92.5 141.9a.94 .94 0 0 1 1.5 .2 .92 .92 0 0 1-1.6-.1zM92.8 141.8v.4M93.2 146.3v.2l.1-.1M93.2 146.3l-4.5 2.6M93.3 146.4l-29.3 16.9M93.3 141.7l.4 .3-.1 .3-.6 .1-.4-.3 .2-.3M93.3 141.7l-.5 .1M93.3 142.2l.2 .1M93.3 142.2l-.4 .1"/>
<path d="M93.3 141.7v.5M93.5 146.5l-29.5 17M94.9 147.2l-30.9 17.9M95.2 147.5l-31.2 18M95.6 148.2l-.6-.6 .1 .6 .1 .2M96 147.9l-32 18.5M96.3 145.2a1.25 1.25 0 0 0 1.7 .9l.4-.1a.79 .79 0 0 0 .7-.8M96.6 144.6a1.4 1.4 0 0 1 1.5-.4 1.4 1.4 0 0 1 .9 1.3 1.8 1.8 0 0 1-2.7 0v-.5zM96.9 144.5a.95 .95 0 0 1 1.6 .2 .92 .92 0 0 1-1.6-.1zM97.3 144.4v.4M97.4 148.7l-33.4 19.3M97.7 147.9v1"/>
<path d="M97.8 144.3l-.5 .1M97.8 144.3l.4 .3-.1 .3-.6 .1-.4-.3 .2-.3M97.8 144.8l-.5 .1M97.8 144.8l.2 .1M97.8 144.3v.5M100.9 148.9l.5 .7M101.8 149.4h.1M101.8 149.4l-37.8 21.8M101.8 149.4l.3 .1M102.1 146.4l.1 .2M102.1 149.5l.1 .1M102.1 149.5l-38.1 22"/>
<path d="M102.2 146.6l-38.2 22.1v-.1M102.2 148.2l-38.2 22M102.2 149.6l-38.2 22M102.2 151.2l-38.2 22.1M102.2 148.2h.1M102.2 151.2l-.1 .1-38.1 22M102.2 145.3v1l-4.5 2.6M102.2 146.6v1.6M102.2 149.6v1.6M102.2 145.3l-4.5 2.6M105.3 142.2l.1 .2M105.4 140.8v1.3"/>
<path d="M105.4 140.8l.2 .9M105.4 142.1l.1 .4M105.4 142.3l.1 .2M105.6 141.7l-.2 .4M106.7 142.4a2.84 2.84 0 0 0 .5 1.9l.2-.3M107.1 141.6l-.1 .7-1.5 .2M107.1 141.6l-1.5 .1M107.7 141.9l-.3 2.1M107.7 141.7v.2M107.7 143.9l-.3 .1M108 145.2l1.8 .1M108 141.4l.1 .4-.4 2.1"/>
<path d="M109.7 145.3l.1 .9M110.3 151.3l-.4 2.1-.2 .3h-.4M119.7 140.4l-.2 .4M120.9 140.5v.4M120.9 140.5h-.8M120.9 140.9v.1M120.9 140.9l-.2 .4-.9 .1M186.8 140.8a7 7 0 0 0 5.5 4M192.3 144.8l1.2 2.4M192.7 142.4a2.41 2.41 0 0 0-.4 2.4M193.5 147.2l.6 .7M58.7 161l4.4 2.6"/>
<path d="M58.7 161v10.4l4.4 2.6M58.7 161l.8-.5 4.5 2.7M59.8 169.9l.1-.1a.92 .92 0 0 1 .8 1.4 .97 .97 0 0 1-.9-1.3zM60 169.1a1 1 0 0 1 1.5 .7l.2 .3a.86 .86 0 0 1-.2 1.2 .86 .86 0 0 1-1.2-.2 1.47 1.47 0 0 1-.3-2zM60 170.5v-.5h.3l.4 .4v.5h-.4M60 170.5l.3 .4M60.1 168.9a1.52 1.52 0 0 1 1.8 1.8l-.1 .5-.3 .1M60.4 164.3a.79 .79 0 0 1 .8 .1 .79 .79 0 0 1 .3 .8v.2a.37 .37 0 0 1-.6 .2l-.5-.6zM60.4 170v.3M60.4 170.3l.3 .3M60.4 170.3l-.4 .2M60.7 170.7l-.4 .2"/>
<path d="M61.3 164.6v.1M63.1 163.6v10.4M64 163.2v10.3l-.9 .5M64 163.2l-.9 .4"/>
</g>
<g font-size="7.1">
<text x="203" y="198.7">A</text>
<text x="263.2" y="198.9">A</text>
</g>
<text font-size="4.9" x="219.8" y="196.7">EML2322L-A-016</text>
<g font-size="4.2">
<text x="224.2" y="154.8">NOTES:</text>
<text x="224.2" y="158.9">1. DIMS IN INCHES</text>
<text x="224.2" y="163.1">2. QTY: 1</text>
<text x="202.4" y="175.1">PLATFORM WITH BOX/HOPPER/BUCKET</text>
</g>
<g font-size="3.5">
<text x="201.2" y="170.7">TITLE:</text>
<text x="216" y="181.4">NAN LIN</text>
<text x="202" y="190.7">SIZE</text>
<text x="210.6" y="190.6">DWG. NO.</text>
<text x="216" y="186.2">NAN LIN</text>
<text x="262.4" y="190.9">REV</text>
<text x="202.9" y="204.6">SCALE: 1:4</text>
<text x="248.1" y="204.6">SHEET 1 OF 5</text>
</g>
<g font-size="3.2">
<text x="152.7" y="185.7">TOLERANCE UNLESS NOTED</text>
<text x="145.5" y="191.5">DIMENSION</text>
<text x="168.1" y="190.5">PLACES IN DIMENSION</text>
<text x="149.4" y="194.6">TYPE</text>
<text x="169.8" y="194.6">0.0</text>
<text x="179.8" y="194.6">0.00</text>
<text x="190.7" y="194.6">0.000</text>
<text x="144.7" y="199.6">LOCATIONAL</text>
<text x="168.7" y="199.4">0.050</text>
<text x="180.2" y="199.4">0.020</text>
<text x="191.3" y="199.5">0.005</text>
<text x="146.5" y="204.6">ANGULAR</text>
<text x="170.4" y="204.2">5</text>
<text x="181.5" y="204.6">2</text>
<text x="193.1" y="204.6">0.5</text>
<text x="44.2" y="210.4">5</text>
<text x="94.6" y="210.3">4</text>
<text x="143.1" y="210.4">3</text>
<text x="193.2" y="210.3">2</text>
<text x="245.4" y="210.6">1</text>
</g>
<text font-size="3" x="14" y="213.3">SOLIDWORKS Educational Product. For Instructional Use Only.</text>
<g font-size="2.3">
<text x="200.8" y="185.7">DESIGNED</text>
<text x="201" y="180.9">DRAWN</text>
</g>
</svg>
